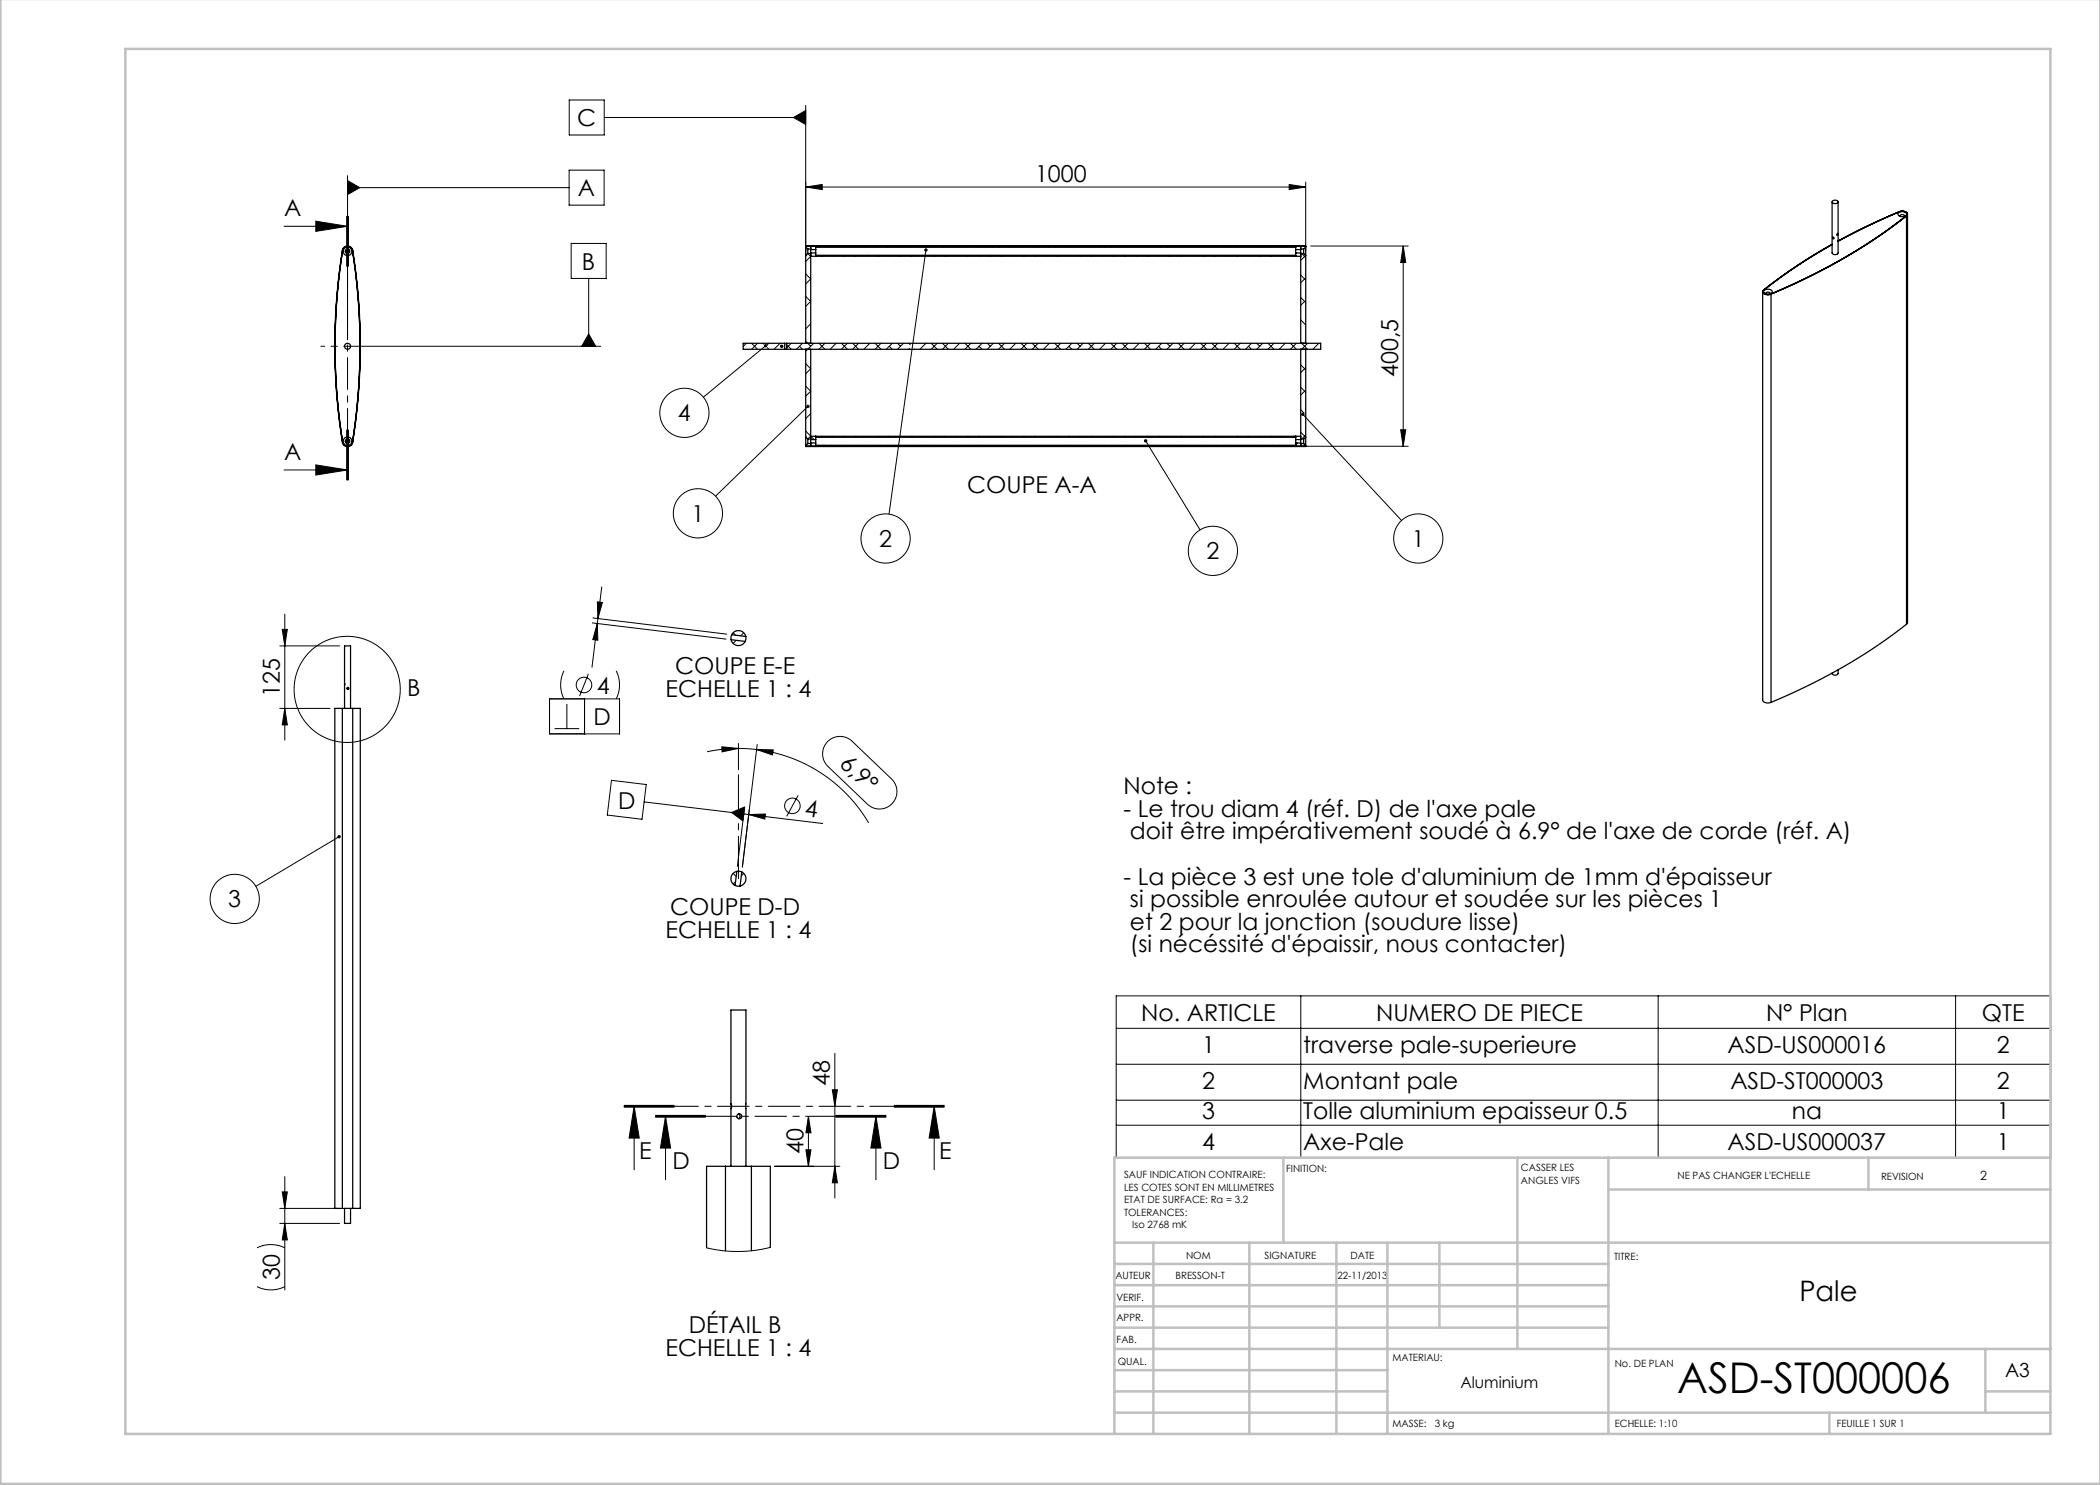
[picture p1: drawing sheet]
<svg xmlns="http://www.w3.org/2000/svg" width="420mm" height="297mm" viewBox="0 0 420 297" stroke-linecap="round" stroke-linejoin="round" font-family="sans-serif">
<g fill="none" stroke="#000" stroke-width=".2">
<path d="M113.8 20h7v7h-7zM69.5 35.1v30.3M69.5 37.5h44.3M69.5 36.1l2.5 1.4-2.5 1.4zM113.8 34h7v7h-7zM120.8 23.5h40.3M158.7 23.5l2.4-1.4v2.8zM161.1 37.4l3.3-.5v1zM161.1 37.4h100M161.1 21.1v30M257.8 36.9l3.3 .5-3.3 .5zM261.1 36.4v13.7"/>
<path d="M56.8 45.3h12.7M63.2 44.2l6.3 1.1-6.3 1zM69.3 43.3v10zM69.7 43.3v10M114.2 48.7h7v7h-7zM117.7 55.7v13.6M161.1 54.8l1 1-1 1M161.1 59.3l1 1-1 1M161.6 50.7l.5 .6-1 1M162 49.2l-.1 .1M162.3 49.2v.1M164.1 51.1l.2 .2"/>
<path d="M164.2 49.3l-.2 .2M164.5 49.2l.1 .1M164.6 51.1l-.2 .2M166.5 49.2l-.3 .3M166.8 49.2l.2 .3M166.9 51.1l-.2 .2M168.6 51.1l.2 .2M168.7 49.2l-.2 .3M169 49.2l.1 .1M169.1 51.1l-.2 .2M170.9 51.1l.2 .2M170.9 49.3l-.2 .2"/>
<path d="M171.3 49.2l.2 .3M171.4 51.1l-.2 .2M173.2 49.2l-.2 .3M173.5 49.2l.3 .3M173.6 51.1l-.2 .2M175.4 51.1l.2 .2M175.4 49.3l-.2 .2M175.8 49.2v.1M175.9 51.1l-.2 .2M177.7 49.2l-.2 .3M178 49.2l.3 .3M178.1 51.1l-.2 .2"/>
<path d="M179.9 51.1l.2 .2M179.9 49.2l-.2 .3M180.3 49.2l.2 .3M180.3 51.1l-.2 .2M182.1 51.1l.2 .2M182.1 49.3l-.2 .2M182.5 49.2l.1 .1M182.6 51.1l-.2 .2M184.4 49.2l-.2 .3M184.7 49.2l.3 .3M185.2 50l-7.4 52.8M186.6 51.1l.2 .2"/>
<path d="M186.7 49.2l-.3 .3M187 49.2v.1M187.1 51.1l-.2 .2M188.8 51.1l.2 .2M188.9 49.3l-.2 .2M189.2 49.2l.3 .3M189.3 51.1l-.2 .2M191.2 49.2l-.3 .3M191.5 49.2l.2 .3M191.6 51.1l-.2 .2M193.3 51.1l.2 .2M193.4 49.3l-.2 .2"/>
<path d="M193.7 49.2l.1 .1M193.8 51.1l-.2 .2M195.7 49.2l-.3 .3M196 49.2l.2 .3M196.1 51.1l-.2 .2M197.8 51.1l.2 .2M197.9 49.2l-.2 .3M198.2 49.2l.3 .3M198.3 51.1l-.2 .2M200.1 51.1l.2 .2M200.1 49.3l-.2 .2M200.5 49.2v.1"/>
<path d="M200.5 51.1l-.2 .2M202.4 49.2l-.3 .3M202.7 49.2l.3 .3M202.8 51.1l-.2 .2M204.6 51.1l.2 .2M204.6 49.2l-.2 .3M205 49.2v.1M205 51.1l-.2 .2M206.8 51.1l.2 .2M206.8 49.3l-.2 .2M207.2 49.2l.2 .3M207.3 51.1l-.2 .2"/>
<path d="M209.1 49.2l-.2 .3M209.4 49.2l.3 .3M209.5 51.1l-.2 .2M211.3 51.1l.2 .2M211.3 49.3l-.2 .2M211.7 49.2v.1M211.8 51.1l-.2 .2M213.6 49.2l-.2 .3M213.9 49.2l.3 .3M214 51.1l-.2 .2M215.8 51.1l.2 .2M215.9 49.2l-.3 .3"/>
<path d="M216.2 49.2l.2 .3M216.3 51.1l-.2 .2M218 51.1l.2 .2M218.1 49.3l-.2 .2M218.4 49.2l.1 .1M218.5 51.1l-.2 .2M220.4 49.2l-.3 .3M220.7 49.2l.2 .3M220.8 51.1l-.2 .2M222.5 51.1l.2 .2M222.6 49.2l-.2 .3M222.9 49.2l.1 .1"/>
<path d="M223 51.1l-.2 .2M224.8 51.1l.2 .2M224.8 49.3l-.2 .2M225.2 49.2l.2 .3M225.2 51.1l-.2 .2M227.1 49.2l-.3 .3M227.4 49.2l.3 .3M227.5 51.1l-.2 .2M229.3 51.1l.2 .2M229.3 49.3l-.2 .2M229.6 49.2l.1 .1M229.7 51.1l-.2 .2"/>
<path d="M231.6 49.2l-.3 .3M231.9 49.2l.2 .3M232 51.1l-.2 .2M233.7 51.1l.2 .2M233.8 49.2l-.2 .3M234.1 49.2l.3 .3M234.2 51.1l-.2 .2M236 51.1l.2 .2M236 49.3l-.2 .2M236.4 49.2v.1M236.5 51.1l-.2 .2M238.3 49.2l-.2 .3"/>
<path d="M238.6 49.2l.3 .3M238.7 51.1l-.2 .2M240.5 51.1l.2 .2M240.6 49.2l-.3 .3M240.9 49.2v.1M241 51.1l-.2 .2M242.7 51.1l.2 .2M242.8 49.3l-.2 .2M243.1 49.2l.3 .3M243.2 51.1l-.2 .2M245.1 49.2l-.3 .3M245.4 49.2l.2 .3"/>
<path d="M245.4 51.1l-.2 .2M247.2 51.1l.2 .2M247.2 49.3l-.2 .2M247.6 49.2l.1 .1M247.7 51.1l-.2 .2M249.5 49.2l-.2 .3M249.9 49.2l.2 .3M249.9 51.1l-.2 .2M251.7 51.1l.2 .2M251.8 49.2l-.3 .3M252.1 49.2l.3 .3M252.2 51.1l-.2 .2"/>
<path d="M254 51.1l.1 .2M254 49.3l-.2 .2M254.3 49.2l.1 .1M254.4 51.1l-.2 .2M256.3 49.2l-.3 .3M256.6 49.2l.2 .3M256.7 51.1l-.2 .2M258.4 51.1l.2 .2M258.5 49.2l-.2 .3M258.8 49.2l.1 .1M258.9 51.1l-.2 .2M260.1 55l1 1"/>
<path d="M260.1 59.5l1 1M260.3 50.7l.8 .8M261.1 49.2v.1M261.1 51.1l-1 1M261.1 55.6l-1 1M262.1 49.2h19.5M280.6 49.2l.5 3.3h-1zM280.6 49.2v40.1M69.5 69.3h50.6M117.7 66.8l1.4 2.5h-2.8zM149.3 68.7l-.7 .6M150.3 68.7l1.2 1.1"/>
<path d="M151.5 68.7l-1.2 1.2M152.6 68.7l.1 .1M153.1 69.2l-12.4 10.2M153.4 69.5l.4 .4M153.8 68.7l-.6 .5M156 68.7l-1.2 1.2M157.3 68.9l1 1M158.3 68.7l-1 .9M159.9 69.3l.6 .6M160.5 68.7l-1.2 1.2M161.1 68.3l1 1M161.1 72.7l1 1-1 1"/>
<path d="M161.1 77.2l1 1-1 1M162.1 64.8l-1 1M162.7 68.7l-1.6 1.6M163.8 68.7l1.2 1.2M165 68.7l-1.2 1.2M167.2 68.7l-1.2 1.2M168.3 68.7l1.2 1.2M169.5 68.7l-1.2 1.2M170.5 68.7l1.2 1.2M171.7 68.7l-1.2 1.2M174 68.7l-1.2 1.2M175 68.7l1.2 1.2"/>
<path d="M176.2 68.7l-1.2 1.2M177.9 69.3l.6 .6M178.5 68.7l-1.2 1.2M179.5 68.7l.6 .6M180.7 68.7l-1.2 1.2M181.7 68.7l.3 .2M181.9 69.7l-.2 .2M182.9 69.8v.1M185.2 68.7l-1.2 1.2M186.2 68.7l1.2 1.2M187.4 68.7l-1.2 1.2M188.5 68.7l1.2 1.2"/>
<path d="M189.7 68.7l-1.2 1.2M191.9 68.7l-1.2 1.2M193 68.7l1.2 1.2M194.2 68.7l-1.2 1.2M195.8 69.3l.6 .6M196.4 68.7l-1.2 1.2M197.5 68.7l.6 .6M198.7 68.7l-1.2 1.2M199.7 68.7l1.2 1.2M200.9 68.7l-1.2 1.2M203.2 68.7l-1.2 1.2M204.2 68.7l1.2 1.2"/>
<path d="M205.4 68.7l-1.2 1.2M206.4 68.7l1.2 1.2M207.6 68.7l-1.2 1.2M209.9 68.7l-1.2 1.2M210.9 68.7l1.2 1.2M212.1 68.7l-1.2 1.2M213.8 69.3l.6 .6M214.4 68.7l-1.2 1.2M215.4 68.7l.6 .6M216.6 68.7l-1.2 1.2M217.7 68.7l1.2 1.2M218.9 68.7l-1.2 1.2"/>
<path d="M221.1 68.7l-1.2 1.2M222.2 68.7l1.2 1.2M223.4 68.7l-1.2 1.2M224.4 68.7l1.2 1.2M225.6 68.7l-1.2 1.2M227.8 68.7l-1.2 1.2M228.9 68.7l1.2 1.2M230.1 68.7l-1.2 1.2M231.7 69.3l.6 .6M232.3 68.7l-1.2 1.2M233.4 68.7l.6 .6M234.6 68.7l-1.2 1.2"/>
<path d="M235.6 68.7l1.2 1.2M236.8 68.7l-1.2 1.2M239.1 68.7l-1.2 1.2M240.1 68.7l1.2 1.2M241.3 68.7l-1.2 1.2M242.4 68.7l1.2 1.2M243.6 68.7l-1.2 1.2M245.8 68.7l-1.2 1.2M246.9 68.7l1.2 1.2M248.1 68.7l-1.2 1.2M249.7 69.3l.6 .6M250.3 68.7l-1.2 1.2"/>
<path d="M251.3 68.7l.6 .6M252.5 68.7l-1.2 1.2M253.6 68.7l1.2 1.2M254.8 68.7l-1.2 1.2M257 68.7l-1.2 1.2M258.1 68.7l1.2 1.2M259.3 68.7l-1.2 1.2M260.1 64l1 1M260.1 68.5l1.4 1.4M260.1 77.5l1 1M260.1 73l1 1M260.9 60.3l-.8 .8"/>
<path d="M260.9 78.2l-.8 .8M261.1 73.5l-1 1M261.5 68.7l-1.4 1.3M263.8 68.7l-1.2 1.2M56.8 94h12.7M63.2 93l6.3 1-6.3 1zM69.3 86v10M69.5 86v10M69.7 86v10M161.1 86.2l1 1-.5 .6M161.6 81.3l-18.5 17.9M161.9 89.3h.1"/>
<path d="M162.1 82.7l-1 1M162.2 87.3l.6 .6M162.3 89.3h.1M164.2 89.3h.1M164.3 87.3l-.2 .2M164.4 87.3l.2 .2M164.8 89.1l-.2 .2M166.2 89.1l.3 .2M166.6 87.3l-.2 .2M167 89.1l-.2 .2M168.5 89.1l.2 .2M168.8 87.3l-.2 .2"/>
<path d="M168.9 87.3l.2 .2M169.3 89.1l-.2 .2M170.9 89.3h.1M171.1 87.3l-.2 .2M171.2 87.3l.2 .2M171.5 89.1l-.2 .2M173 89.1l.2 .2M173.3 87.3l-.2 .2M173.8 89.1l-.3 .2M175.4 89.3h.1M175.6 87.3l-.2 .2M175.7 87.3l.2 .2"/>
<path d="M176 89.1l-.2 .2M177.5 89.1l.2 .2M177.8 87.3l-.2 .2M177.9 87.3l.2 .2M178.3 89.1l-.3 .2M180.5 89.1l-.2 .2M182.1 89.3h.1M182.3 87.3l-.2 .2M182.4 87.3l.2 .2M182.8 89.1l-.2 .2M184.2 89.1l.2 .2M184.6 87.3l-.2 .2"/>
<path d="M185 89.1l-.3 .2M186.4 89.1l.3 .2M186.8 87.3l-.2 .2M186.9 87.3l.2 .2M187.2 89.1l-.2 .2M188.9 89.3h.1M189 87.3l-.2 .2M189.1 87.3l.2 .2M189.5 89.1l-.3 .2M190.9 89.1l.3 .2M191.3 87.3l-.2 .2M191.7 89.1l-.2 .2"/>
<path d="M193.4 89.3h.1M193.5 87.3l-.2 .2M193.6 87.3l.2 .2M194 89.1l-.2 .2M195.4 89.1l.3 .2M195.8 87.3l-.2 .2M195.9 87.3l.2 .2M196.2 89.1l-.2 .2M197.7 89.1l.2 .2M198 87.3l-.2 .2M198.5 89.1l-.3 .2M200.1 89.3h.1"/>
<path d="M200.3 87.3l-.2 .2M200.3 87.3l.2 .2M200.7 89.1l-.2 .2M202.1 89.1l.3 .2M202.5 87.3l-.2 .2M203 89.1l-.3 .2M204.4 89.1l.2 .2M204.8 87.3l-.2 .2M204.8 87.3l.2 .2M205.2 89.1l-.2 .2M206.8 89.3h.1M207 87.3l-.2 .2"/>
<path d="M207.1 87.3l.2 .2M207.4 89.1l-.2 .2M208.9 89.1l.2 .2M209.2 87.3l-.2 .2M209.7 89.1l-.3 .2M211.3 89.3h.1M211.5 87.3l-.2 .2M211.6 87.3l.2 .2M211.9 89.1l-.2 .2M213.4 89.1l.2 .2M213.7 87.3l-.2 .2M213.8 87.3l.2 .2"/>
<path d="M214.2 89.1l-.3 .2M215.6 89.1l.3 .2M216 87.3l-.2 .2M216.4 89.1l-.2 .2M218.1 89.3h.1M218.2 87.3l-.2 .2M218.3 87.3l.2 .2M218.7 89.1l-.2 .2M220.1 89.1l.3 .2M220.5 87.3l-.2 .2M220.9 89.1l-.2 .2M222.4 89.1l.2 .2"/>
<path d="M222.7 87.3l-.2 .2M222.8 87.3l.2 .2M223.2 89.1l-.2 .2M224.8 89.3h.1M225 87.3l-.2 .2M225 87.3l.2 .2M225.4 89.1l-.2 .2M226.8 89.1l.3 .2M227.2 87.3l-.2 .2M227.7 89.1l-.3 .2M229.1 88.2l10.9 17.8M229.5 87.3l-.2 .2"/>
<path d="M229.5 87.3l.2 .2M231.3 89.1l.3 .2M231.7 87.3l-.2 .2M231.8 87.3l.2 .2M232.1 89.1l-.2 .2M233.6 89.1l.2 .2M233.9 87.3l-.2 .2M234.4 89.1l-.3 .2M236 89.3h.1M236.2 87.3l-.2 .2M236.3 87.3l.2 .2M236.6 89.1l-.2 .2"/>
<path d="M238.1 89.1l.2 .2M238.4 87.3l-.2 .2M238.9 89.1l-.3 .2M240.3 89.1l.3 .2M240.7 87.3l-.2 .2M240.8 87.3l.2 .2M241.1 89.1l-.2 .2M242.8 89.3h.1M242.9 87.3l-.2 .2M243 87.3l.2 .2M243.4 89.1l-.3 .2M244.8 89.1l.3 .2"/>
<path d="M245.2 87.3l-.2 .2M245.6 89.1l-.2 .2M247.2 89.3h.1M247.4 87.3l-.2 .2M247.5 87.3l.2 .2M247.9 89.1l-.2 .2M249.3 89.1l.2 .2M249.7 87.3l-.2 .2M249.7 87.3l.2 .2M250.1 89.1l-.2 .2M251.5 89.1l.3 .2M251.9 87.3l-.2 .2"/>
<path d="M252.4 89.1l-.3 .2M254 89.3h.1M254.1 87.3l-.1 .2M254.2 87.3l.2 .2M254.6 89.1l-.2 .2M256 89.1l.3 .2M256.4 87.3l-.2 .2M256.8 89.1l-.2 .2M258.3 89.1l.2 .2M258.6 87.3l-.2 .2M258.7 87.3l.2 .2M259.1 89.1l-.2 .2"/>
<path d="M259.5 88.6l-.4 .4M260.1 86.4l1 1M260.1 81.9l.7 .7M260.6 82.9l19.7 21.2M260.7 89.3h.1M261.1 87l-.8 .8M280.1 86h1l-.5 3.3zM281.6 89.3h-20.5M120.3 117.4l-1.9 16.1M56 129.2h11.9M56.4 125.9h1.1l-.5 3.3zM57 122.8v25.2"/>
<path d="M109.9 139.8h14v7h-14zM112.8 134.2a6.3 6.3 0 0 0 0 5.6M116.9 139.8v7M117.7 134.8l-1.8 4.4M118.5 124.6l26.7 3.2M118.6 123.6l26.8 3.2M119.5 124.7l.1 3.3-1-.1zM119.5 120.4l1 .1-.9 3.2zM123.2 134.2a6.3 6.3 0 0 1 0 5.6M146.6 126.6l.5 .4M147.2 128.1l-.6 .6M148.7 126.6l-.6 .6"/>
<path d="M56 141.7h10M57 141.7l.5 3.3h-1.1zM110.9 145.7h4.9M113.4 140.8v4.9M122.3 156.1l6.9 .8-.8 7-6.9-.9zM144.4 149.4l3.3 .3-3.3 .7zM147.7 149.7l3.6 .2M147.7 149.7a30.2 30.2 0 0 0-6.3 .6M147.7 148.7v5.3M151.3 149.9l3.4 .1-.2 1zM151.3 149.9a30.2 30.2 0 0 1 22.4 14.7M151.4 148.9l-2.9 24.5"/>
<path d="M159.6 159.1l-2.3 4.2M165.6 148.3a3.5 3.5 0 0 1 4.8-.1l7.9 7.6a3.5 3.5 0 0 1 .1 4.9 3.5 3.5 0 0 1-4.9 .1l-7.9-7.5a3.5 3.5 0 0 1 0-5zM67.8 167.3l-16.6 10M128.8 160.4l35.7 4.3M146.3 162.5l2.6-1.1-.3 2.8zM146.6 174.7l.6 .6M147.1 176.3l-.5 .5M148.7 174.7l-.4 .5M148.9 161.8l-1.4 11.5M149.7 162.9l3.4-.1-.1 1zM223.2 199.2h186.9v32.3h-186.9zM260.2 199.2v32.3"/>
<path d="M331.6 199.2v32.3M391.1 199.2v32.3M166.5 218h1l-.5 3.3zM167 210.7v28.9M223.2 212.9h186.9M223.2 205.7h186.9M56.4 238.4h1.1l-.5 3.3zM57 235.3v22.7M124.8 221.3h10M124.8 221.4h10M124.8 221.1h10M126.8 221.3v12.7"/>
<path d="M126.8 221.3l1 6.3h-2zM131.1 223.3h10M131.1 223.4h10M131.1 223.1h10M133.1 223.3l1 6.3h-2zM133.1 223.3v12.7M154.9 233.3h13.1M161.2 230h1l-.5 3.3zM161.7 223.3l.5 3.3h-1zM161.7 223.3v10M167 233.3l.5 3.3h-1zM167.2 223.3h10"/>
<path d="M167.2 223.4h10M167.2 223.1h10M175.2 223.3l1 6.3h-2zM175.2 223.3v12.7M178.8 221.3h10M178.8 221.4h10M178.8 221.1h10M186.8 221.3v12.7M186.8 221.3l1.1 6.3h-2.1zM223.2 220h186.9M223.2 225h186.9M51.4 257.3a6.2 6.2 0 0 0 5.6 0"/>
<path d="M51.4 249.6a6.2 6.2 0 0 1 5.6 0M56 241.7h11.5M56 244.7h11.9M57 244.7l.5 3.3h-1.1zM154.1 249.5l-3.3 .6-3.1 .2-3.2-.2-3.2-.5"/>
<circle cx="136.9" cy="82.6" r="4.9"/>
<circle cx="139.6" cy="102.7" r="4.9"/>
<circle cx="177.1" cy="107.7" r="4.9"/>
<circle cx="242.6" cy="110.2" r="4.9"/>
<circle cx="283.7" cy="107.7" r="4.9"/>
<circle cx="69.4" cy="137.9" r="10.6"/>
<circle cx="116.8" cy="137" r="1.56"/>
<circle cx="46.9" cy="179.8" r="4.9"/>
<circle cx="158.5" cy="161.2" r="1.56"/>
</g>
<path d="M69.5 96v-52.7" fill="none" stroke="#000" stroke-width=".2" stroke-dasharray="6.3 1.3 1.3 1.3" stroke-dashoffset="2.2"/>
<path d="M131.1 223.3h46.1" fill="none" stroke="#000" stroke-width=".2" stroke-dasharray="6.3 1.3 1.3 1.3" stroke-dashoffset=".5"/>
<path d="M124.8 221.3h64" fill="none" stroke="#000" stroke-width=".2" stroke-dasharray="6.3 1.3 1.3 1.3" stroke-dashoffset="1.7"/>
<path d="M69.5 69.3h-5.3" fill="none" stroke="#000" stroke-width=".2" stroke-dasharray="30.5 1.3 1.3 1.3" stroke-dashoffset="29.7"/>
<path d="M69.5 69.3v-3.9" fill="none" stroke="#000" stroke-width=".2" stroke-dasharray="30.5 1.3 1.3 1.3" stroke-dashoffset="30.5"/>
<path d="M147.7 175.7v-20.7" fill="none" stroke="#000" stroke-width=".2" stroke-dasharray="30.5 1.3 1.3 1.3" stroke-dashoffset="22"/>
<g fill="none" stroke="#c0c0c0" stroke-width=".5">
<path d="M.1 -.1v296.9h419.9M25.1 9.8h385v277h-385zM256.7 231.5v17M303.5 231.5v38.3M321.7 231.5v55.3M321.7 237.9h88.4M373.7 231.5v6.4M410.1 231.5h-187.2v55.3M222.9 248.5h187.2M222.9 257h98.8M222.9 252.8h98.8M230.7 248.5v38.3"/>
<path d="M249.9 248.5v38.3M267.3 248.5v38.3M277.5 248.5v38.3M287.9 248.5v17M222.9 265.5h98.8M222.9 261.3h98.8M222.9 278.3h54.6M222.9 274h54.6M222.9 269.8h187.2M397.1 278.3h13M397.1 269.8v12.7M222.9 282.5h187.2"/>
<path d="M365.9 282.5v4.3"/>
</g>
<g fill="#000">
<path d="M149.7 162.9l3.4-.1-.1 1z"/>
<path d="M161.1 37.4l3.3-.5v1zM257.8 36.9l3.3 .5-3.3 .5z"/>
<path d="M280.6 49.2l.5 3.3h-1zM280.1 86h1l-.5 3.3z"/>
<path d="M56.4 125.9h1.1l-.5 3.3zM57 141.7l.5 3.3h-1.1zM56.4 238.4h1.1l-.5 3.3zM57 244.7l.5 3.3h-1.1z"/>
<path d="M119.5 124.7l.1 3.3-1-.1zM119.5 120.4l1 .1-.9 3.2z"/>
<path d="M151.3 149.9l3.4 .1-.2 1zM144.4 149.4l3.3 .3-3.3 .7z"/>
<path d="M67.6 167.1a.34 .34 0 0 0 0 .5 .34 .34 0 0 0 .4 0 .34 .34 0 0 0 .1-.4l-.3 .1 .3-.1-.3-.2zM63.2 93l6.3 1-6.3 1zM63.2 44.2l6.3 1.1-6.3 1zM69.5 36.1l2.5 1.4-2.5 1.4zM117.7 66.8l1.4 2.5h-2.8zM161.4 81a.34 .34 0 0 0-.1 .5 .34 .34 0 0 0 .5 0 .34 .34 0 0 0 0-.5l-.2 .3 .2-.3zM260.3 82.6a.34 .34 0 0 0 .1 .6 .34 .34 0 0 0 .5-.4 .34 .34 0 0 0-.5-.2l.2 .3zM152.9 68.9a.34 .34 0 0 0 0 .5 .34 .34 0 0 0 .5 0 .34 .34 0 0 0 0-.5l-.3 .3 .3-.3-.2-.1zM228.9 87.9a.34 .34 0 0 0 .1 .6 .34 .34 0 0 0 .5-.4 .34 .34 0 0 0-.5-.2l.1 .3zM184.9 49.8a.34 .34 0 0 0 .1 .5 .34 .34 0 0 0 .5-.2 .34 .34 0 0 0-.3-.4v.3v-.3zM158.7 23.5l2.4 1.4v-2.8zM126.8 221.3l1 6.3h-2zM186.8 221.3l1.1 6.3h-2.1zM146.3 162.5l2.3 1.7 .3-2.8z"/>
<path d="M133.1 223.3l1 6.3h-2zM175.2 223.3l1 6.3h-2z"/>
<path d="M161.2 230h1l-.5 3.3zM161.7 223.3l.5 3.3h-1zM167 233.3l.5 3.3h-1zM166.5 218h1l-.5 3.3z"/>
</g>
<g fill="none" stroke="#000" stroke-width=".25">
<path d="M68.7 49.6a1.05 1.05 0 0 1 1.1-.4 1.05 1.05 0 0 1 .7 .9 119 119 0 0 1-.1 38.7 1.05 1.05 0 0 1-1.1 .5 1.05 1.05 0 0 1-.8-.9 119 119 0 0 1 .1-38.7zM68.8 49.6a1 1 0 0 1 1-.3 1 1 0 0 1 .7 .8 119.1 119.1 0 0 1-.1 38.7 1 1 0 0 1-1.1 .4 1 1 0 0 1-.8-.8 119.1 119.1 0 0 1 .1-38.7zM161.1 49.4v1.7M161.1 49.3h100M161.1 49.4v-.2h100v.2M161.1 51.1v17.6M161.1 49.4l.5 .4M161.6 49.8v.9M161.6 49.8h.5M161.6 50.7h.5M161.6 50.7l-.5 .4M162.1 49.9v.7"/>
<path d="M162.1 51.3h98M162.1 50.6h1M162.1 49.9h1M162.1 49.3v.6M162.1 50.6v18.1M163.1 49.9v.7M163.1 51.1h96M163.1 49.5h96M163.1 49.3v.6M163.1 50.6v.7M259.1 49.9v.7M259.1 49.3v.6"/>
<path d="M259.1 50.6v.7M259.1 50.6h1M259.1 49.9h1M260.1 49.9v.7M260.1 49.8h.6M260.1 49.3v.6M260.1 50.6v18.1M260.1 50.7h.6M260.7 49.8v.9M260.7 50.7l.4 .4M261.1 49.4v1.7M261.1 49.4l-.4 .4"/>
<path d="M261.1 51.1v17.6M352.5 58.3v81.7a1.2 1.2 0 0 0 1.7 .5M352.8 58.1a.98 .98 0 0 1 1.6 .3 1.02 1.02 0 0 1-1.7-.1zM353.2 58.8a.42 .42 0 0 1 .4-.4 .42 .42 0 0 1 .4 .4M354.2 58.8v81.7M366.4 48.9a92.5 92.5 0 0 0-13.8 9.3 1.02 1.02 0 0 0 1.6 .6M366.4 40.4v10.2a.69 .69 0 0 0 1.2 0v-10.2M366.5 40.2a.6 .6 0 0 1 .6-.2 .6 .6 0 0 1 .5 .5 .65 .65 0 0 1-1.2-.2zM367.4 46.8l.2-.1-.2 .4zM379.7 42.6a.98 .98 0 0 1 1.6 .3 1.02 1.02 0 0 1-1.7-.1zM379.8 42.3a131.1 131.1 0 0 0-12.2 5.9M379.8 42.3a1.17 1.17 0 0 1 1.7 .6l-.2 .3"/>
<path d="M379.9 42.4a1.11 1.11 0 0 1 1.6 .5 40.4 40.4 0 0 1-6.9 5.1 112.1 112.1 0 0 1-21 10.9 .71 .71 0 0 1-.7-.1 .71 .71 0 0 1-.2-.7 99.4 99.4 0 0 1 13.7-9.2M379.9 42.4a131.1 131.1 0 0 0-12.3 5.8M380 43.3a.42 .42 0 0 1 .5-.4 .42 .42 0 0 1 .4 .4M381.3 43.2a114.8 114.8 0 0 1-27.1 15.6M381.3 43.2v81.6M381.5 42.8v81.7l-.2 .3M156.5 69.3v-.1a.2 .2 0 0 0-.2-.1 .2 .2 0 0 0-.2 .2M156.9 68.7h.4M157 69.9h.3M157 68.7v1.2M157 68.7h-8.4v1.2h8.4M157.3 68.7v1.2"/>
<path d="M157.3 68.7h106.8v1.2h-106.8M161.1 69.9v17.5M162.1 69.9v18M260.1 69.9v18M261.1 69.9v17.5M161.1 87.4v1.7M161.1 89.1v.2h100v-.2M161.1 89.3h100M161.1 87.4l.5 .4M161.6 87.8v.9M161.6 87.8h.5M161.6 88.7h.5"/>
<path d="M161.6 88.7l-.5 .4M162.1 87.9v.7M162.1 88.6v.7M162.1 87.3h98M162.1 88.6h1M162.1 87.9h1M163.1 87.9v.7M163.1 87.3v.6M163.1 88.6v.7M163.1 89.1h96M163.1 87.5h96M259.1 87.9v.7"/>
<path d="M259.1 87.3v.6M259.1 88.6v.7M259.1 88.6h1M259.1 87.9h1M260.1 87.9v.7M260.1 88.6v.7M260.1 87.8h.6M260.1 88.7h.6M260.7 87.8v.9M260.7 88.7l.4 .4M261.1 87.4v1.7M261.1 87.4l-.4 .4"/>
<path d="M68.9 136.7v-7.5h1.2v12.5M68.9 137.1v4.6M68.9 136.7v.4zM69.5 137.5l.1 .2-.1 .2M146.2 127.9a1.5 1.5 0 0 0 1.3 1.2 1.5 1.5 0 0 0 1.5-.8M146.2 127.9l2.8 .4M146.3 126.9l-.1 1M146.3 126.9a1.5 1.5 0 0 1 1.6-.8 1.5 1.5 0 0 1 1.3 1.2M146.3 126.9l2.9 .4M149.2 127.3l-.2 1M367.6 134v.7a.67 .67 0 0 1-.6 .3 .67 .67 0 0 1-.6-.4M381.3 124.8a114.8 114.8 0 0 1-27.1 15.7"/>
<path d="M68.5 141.7h2M68.5 141.7h-1.5v100h1.5M68.5 141.7v100M70.5 141.7h1.6v100h-1.6M70.5 141.7v100M147 177.1l1 .1M147.4 174.3l1 .1M147.4 174.3a1.5 1.5 0 0 0-1.2 1.3 1.5 1.5 0 0 0 .8 1.5M147.4 174.3l-.4 2.8M148.4 174.4a1.5 1.5 0 0 1 .8 1.5 1.5 1.5 0 0 1-1.2 1.3M148.4 174.4l-.4 2.8M145.1 233.3h5.2"/>
<path d="M145.1 233.3h-3.8v16.3M145.1 233.3v16.9M146.2 220.8v-18.8h3v31.3M146.2 221.7v11.6M146.2 220.8l.1 .5-.1 .5zM147.7 222.8a.49 .49 0 0 1 .3 .5 .49 .49 0 0 1-.3 .4M150.3 233.3h3.8v16.2M150.3 233.3v16.9M68.5 241.7h2M68.9 241.7v3h1.2v-3"/>
<circle cx="69.5" cy="50.3" r=".34"/>
<circle cx="69.5" cy="50.3" r=".45"/>
<circle cx="69.5" cy="50.3" r=".86"/>
<circle cx="366.6" cy="47.6" r=".18"/>
<circle cx="69.5" cy="69.3" r=".6"/>
<circle cx="156.3" cy="69.3" r=".2"/>
<circle cx="69.5" cy="88.3" r=".34"/>
<circle cx="69.5" cy="88.3" r=".45"/>
<circle cx="69.5" cy="88.3" r=".86"/>
<circle cx="69.6" cy="137.7" r=".2"/>
<circle cx="147.9" cy="223.3" r=".5"/>
</g>
<text font-size="8.5" x="335.4" y="278.5">ASD-ST000006</text>
<text font-size="5.6" x="359.9" y="260.2">Pale</text>
<g font-size="4.7">
<text x="115.5" y="25.3">C</text>
<text x="115.6" y="39.3">A</text>
<text x="207" y="36.4">1000</text>
<text x="56.8" y="43.2">A</text>
<text x="116.4" y="53.9">B</text>
<text x="279.6" y="75.4" transform="rotate(-90 279.6 75.4)">400,5</text>
<text x="135.6" y="84.2">4</text>
<text x="56.8" y="91.9">A</text>
<text x="193.4" y="98.6">COUPE A-A</text>
<text x="138.3" y="104.3">1</text>
<text x="175.8" y="109.4">2</text>
<text x="241.3" y="111.8">2</text>
<text x="282.4" y="109.4">1</text>
<text x="135" y="134.9">COUPE E-E</text>
<text x="55.9" y="139.3" transform="rotate(-90 55.9 139.3)">125</text>
<text x="81.4" y="139.2">B</text>
<text x="119.4" y="138.7">4</text>
<text x="133.1" y="139.4">ECHELLE 1 : 4</text>
<text x="118.7" y="145">D</text>
<text x="167.7" y="152.9" transform="rotate(44 167.7 152.9)">6,9°</text>
<text x="123.6" y="161.7">D</text>
<text x="224.7" y="158.8">Note :</text>
<text x="160.8" y="163.2" transform="rotate(7 160.8 163.2)">4</text>
<text x="224.7" y="163.3">- Le trou diam 4 (réf. D) de l'axe pale</text>
<text x="226" y="167.9">doit être impérativement soudé à 6.9° de l'axe de corde (réf. A)</text>
<text x="224.7" y="176.9">- La pièce 3 est une tole d'aluminium de 1mm d'épaisseur</text>
<text x="45.7" y="181.4">3</text>
<text x="134.1" y="183">COUPE D-D</text>
<text x="226" y="186">et 2 pour la jonction (soudure lisse)</text>
<text x="226" y="181.4">si possible enroulée autour et soudée sur les pièces 1</text>
<text x="133.1" y="187.5">ECHELLE 1 : 4</text>
<text x="226" y="190.5">(si nécéssité d'épaissir, nous contacter)</text>
<text x="228.3" y="204.1">No. ARTICLE</text>
<text x="275.2" y="204.1">NUMERO DE PIECE</text>
<text x="353.2" y="204.1">N° Plan</text>
<text x="396.3" y="204.1">QTE</text>
<text x="240.4" y="210.5">1</text>
<text x="260.7" y="210.5">traverse pale-superieure</text>
<text x="345.5" y="210.5">ASD-US000016</text>
<text x="399.3" y="210.5">2</text>
<text x="166" y="217.1" transform="rotate(-90 166 217.1)">48</text>
<text x="240.4" y="217.7">2</text>
<text x="260.7" y="217.7">Montant pale</text>
<text x="346.1" y="217.7">ASD-ST000003</text>
<text x="399.3" y="217.7">2</text>
<text x="240.4" y="223.8">3</text>
<text x="260.7" y="223.8">Tolle aluminium epaisseur 0.5</text>
<text x="358.4" y="223.8">na</text>
<text x="399.3" y="223.8">1</text>
<text x="127.8" y="231.9">E</text>
<text x="134.5" y="233.9">D</text>
<text x="160.7" y="230.9" transform="rotate(-90 160.7 230.9)">40</text>
<text x="176.6" y="233.9">D</text>
<text x="187.8" y="231.9">E</text>
<text x="240.4" y="230">4</text>
<text x="260.7" y="230">Axe-Pale</text>
<text x="345.5" y="230">ASD-US000037</text>
<text x="399.3" y="230">1</text>
<text x="55.9" y="256" transform="rotate(-90 55.9 256)">30</text>
<text x="137.7" y="266.7">DÉTAIL B</text>
<text x="133.1" y="271.2">ECHELLE 1 : 4</text>
</g>
<text font-size="3.9" x="401" y="275.4">A3</text>
<text font-size="3.2" x="292.1" y="277.7">Aluminium</text>
<text font-size="2.5" x="396.1" y="235.9">2</text>
<g font-size="2">
<text x="224.8" y="235.6">SAUF INDICATION CONTRAIRE:</text>
<text x="224.8" y="238.1">LES COTES SONT EN MILLIMETRES</text>
<text x="257.2" y="234.4">FINITION:</text>
<text x="304.2" y="234.3">CASSER LES</text>
<text x="304.2" y="236.8">ANGLES VIFS</text>
<text x="335.5" y="235.8">NE PAS CHANGER L'ECHELLE</text>
<text x="376.2" y="236">REVISION</text>
<text x="224.8" y="240.6">ETAT DE SURFACE: Ra = 3.2</text>
<text x="224.8" y="243.1">TOLERANCES:</text>
<text x="226.5" y="245.6">Iso 2768 mK</text>
<text x="237.2" y="251.8">NOM</text>
<text x="252.9" y="251.7">SIGNATURE</text>
<text x="270.1" y="251.7">DATE</text>
<text x="223.1" y="255.9">AUTEUR</text>
<text x="235.1" y="255.9">BRESSON-T</text>
<text x="267.5" y="255.7">22-11/2013</text>
<text x="322.8" y="252">TITRE:</text>
<text x="223.3" y="260.1">VERIF.</text>
<text x="223.3" y="264.2">APPR.</text>
<text x="223.3" y="268.6">FAB.</text>
<text x="223.5" y="272.9">QUAL.</text>
<text x="278.5" y="272.3">MATERIAU:</text>
<text x="323" y="273.4">No. DE PLAN</text>
<text x="278.5" y="285.3">MASSE:</text>
<text x="286.9" y="285.3">3 kg</text>
<text x="323" y="285.4">ECHELLE: 1:10</text>
<text x="367.4" y="285.4">FEUILLE 1 SUR 1</text>
</g>
</svg>
